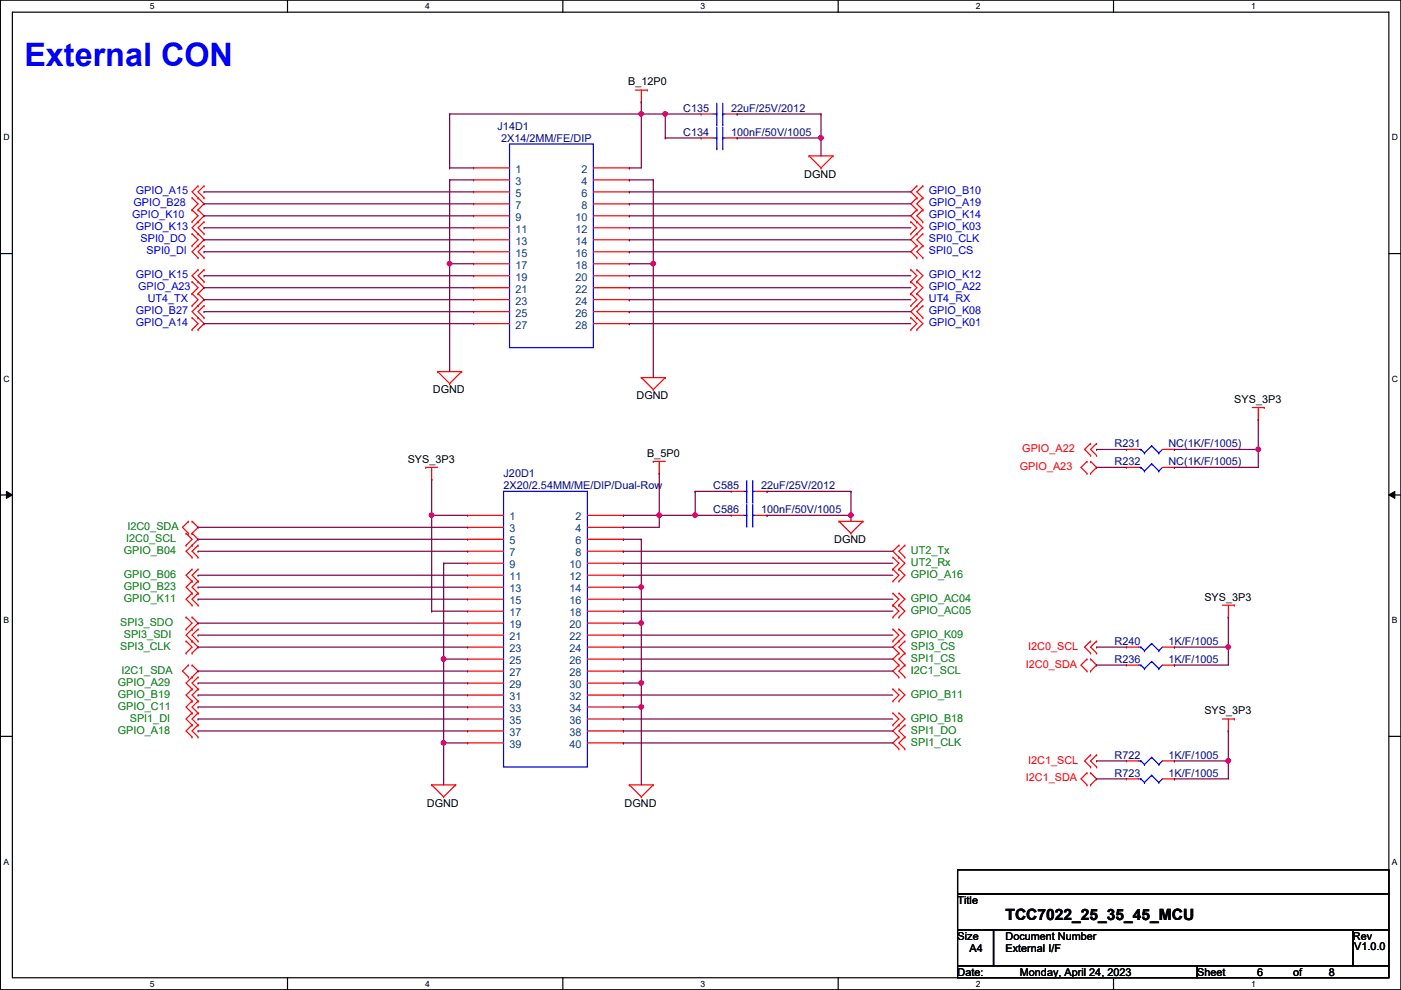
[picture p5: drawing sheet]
<svg xmlns="http://www.w3.org/2000/svg" width="297mm" height="210mm" viewBox="0 0 297 210" stroke-linecap="round" stroke-linejoin="round" font-family="sans-serif">
<path d="M.1 0h296.9v209.8h-296.9zM2.6 2.6h291.9v204.7h-291.9z" fill="none" stroke="#000" stroke-width=".25"/>
<g fill="#fff">
<path d="M31.8 .3h1v2h-1z"/>
<path d="M31.8 207.6h1v1.9h-1z"/>
</g>
<path d="M61 0v2.6M61 207.3v2.5" fill="none" stroke="#000" stroke-width=".25"/>
<g fill="#fff">
<path d="M90.1 .3h1v2h-1z"/>
<path d="M90.1 207.6h1v1.9h-1z"/>
</g>
<path d="M119.3 0v2.6M119.3 207.3v2.5" fill="none" stroke="#000" stroke-width=".25"/>
<g fill="#fff">
<path d="M148.5 .3h1v2h-1z"/>
<path d="M148.5 207.6h1v1.9h-1z"/>
</g>
<path d="M177.7 0v2.6M177.7 207.3v2.5" fill="none" stroke="#000" stroke-width=".25"/>
<g fill="#fff">
<path d="M206.9 .3h1v2h-1z"/>
<path d="M206.9 207.6h1v1.9h-1z"/>
</g>
<path d="M236.1 0v2.6M236.1 207.3v2.5" fill="none" stroke="#000" stroke-width=".25"/>
<g fill="#fff">
<path d="M265.3 .3h.9v2h-.9z"/>
<path d="M265.3 207.6h.9v1.9h-.9z"/>
<path d="M.7 28.2h1.3v1.9h-1.3z"/>
<path d="M295.1 28.2h1.3v1.9h-1.3z"/>
<path d="M.7 79.3h1.3v2h-1.3z"/>
<path d="M295.1 79.3h1.3v2h-1.3z"/>
</g>
<path d="M.1 53.8h2.5M294.5 53.8h2.5" fill="none" stroke="#000" stroke-width=".25"/>
<g fill="#fff">
<path d="M.7 130.5h1.2v2h-1.2z"/>
<path d="M295.1 130.5h1.2v2h-1.2z"/>
</g>
<path d="M.1 104.9h2.5M294.5 104.9h2.5" fill="none" stroke="#000" stroke-width=".25"/>
<path d="M1.4 104.2l1.2 .7-1.2 .8zM294.5 104.9l1.2-.7v1.5z" fill="#000"/>
<path d="M1.4 104.2l1.2 .7-1.2 .8zM294.5 104.9l1.2-.7v1.5z" fill="none" stroke="#000" stroke-width=".21"/>
<g fill="#fff">
<path d="M.7 181.7h1.2v2h-1.2z"/>
<path d="M295.1 181.7h1.2v2h-1.2z"/>
</g>
<path d="M.1 156.1h2.5M294.5 156.1h2.5M203 184.4h91.5v5.1h-91.5zM203 189.5h91.5v7.6h-91.5zM203 197.1h7.6v7.7h-7.6zM210.6 197.1h76.2v7.7h-76.2zM286.8 197.1h7.7v7.7h-7.7zM203 204.8h50.8v2.5h-50.8zM253.8 204.8h40.7v2.5h-40.7z" fill="none" stroke="#000" stroke-width=".25"/>
<g fill="none" stroke="#f00" stroke-width=".25">
<path d="M134.7 19.1h2.5M136 19.1v2.5M137.2 19.1h.1M42 39.4h.1M42 39.4l-1.3 1.3 2.6 2.5-1.3 1.3M43.3 39.4h.1M43.3 39.4l-1.3 1.3 1.3 1.3M100.4 35.6h.1M100.4 38.1h.1M100.4 35.6h7.6M100.4 38.1h7.6M125.8 35.6h7.6"/>
<path d="M125.8 38.1h7.6M133.4 35.6h.1M133.4 38.1h.1M136 21.6h.1M148.7 29.3h.1M148.7 24.2h.1M148.7 29.3h2.5M148.7 24.2h2.5M153.8 29.3h2.5M153.8 24.2h2.5M156.3 29.3h.1M156.3 24.2h.1"/>
<path d="M171.5 33.1h.1M171.5 33.1h5.1M171.5 33.1l2.6 2.5M174.1 35.6h.1M176.6 33.1h.1M176.6 33.1l-2.5 2.5M194.4 39.4h.1M194.4 39.4l-1.3 1.3 1.3 1.3M195.7 39.4h.1M195.7 39.4l-1.3 1.3 1.3 1.3M40.7 42h.1M40.7 44.5h.1"/>
<path d="M40.7 47h.1M40.7 49.6h.1M40.7 52.1h.1M40.7 59.7h.1M40.7 42l1.3 1.2-1.3 1.3M40.7 44.5l1.3 1.3-1.3 1.2M40.7 49.6l1.3 1.2-1.3 1.3M40.7 59.7l1.3 1.3-1.3 1.3M42 42h.1M42 44.5h.1M42 47h.1M42 52.1h.1"/>
<path d="M42 49.6h.1M42 54.7h.1M42 59.7h.1M42 57.2h.1M42 44.5l1.3 1.3-2.6 2.5 2.6 2.5-2.6 2.6 1.3 1.3M42 57.2l-1.3 1.3 2.6 2.5-1.3 1.3M43.3 42h.1M43.3 54.7h.1M43.3 52.1h.1M43.3 57.2h.1M43.3 59.7h.1M43.3 47h.1"/>
<path d="M43.3 49.6h.1M43.3 52.1l-1.3 1.3 1.3 1.3M43.3 57.2l-1.3 1.3 1.3 1.2M43.3 47l-1.3 1.3 1.3 1.3M100.4 40.7h.1M100.4 43.2h.1M100.4 45.8h.1M100.4 48.3h.1M100.4 50.8h.1M100.4 53.4h.1M100.4 55.9h.1M100.4 58.5h.1"/>
<path d="M100.4 40.7h7.6M100.4 43.2h7.6M100.4 45.8h7.6M100.4 48.3h7.6M100.4 50.8h7.6M100.4 53.4h7.6M100.4 55.9h7.6M100.4 58.5h7.6M125.8 40.7h7.6M125.8 43.2h7.6M125.8 45.8h7.6M125.8 48.3h7.6"/>
<path d="M125.8 50.8h7.6M125.8 53.4h7.6M125.8 55.9h7.6M125.8 58.5h7.6M133.4 40.7h.1M133.4 43.2h.1M133.4 45.8h.1M133.4 48.3h.1M133.4 50.8h.1M133.4 53.4h.1M133.4 55.9h.1M133.4 58.5h.1"/>
<path d="M193.1 59.7h.1M193.1 57.2h.1M193.1 47h.1M193.1 49.6h.1M193.1 59.7l1.3 1.3-1.3 1.3M193.1 57.2l1.3 1.3-1.3 1.2M193.1 47l1.3 1.3-1.3 1.3M194.4 42h.1M194.4 44.5h.1M194.4 49.6h.1M194.4 52.1h.1M194.4 54.7h.1"/>
<path d="M194.4 59.7h.1M194.4 47h.1M194.4 57.2h.1M194.4 42l-1.3 1.2 1.3 1.3M194.4 44.5l-1.3 1.3 2.6 2.5-2.6 2.5 1.3 1.3M194.4 52.1l-1.3 1.3 1.3 1.3M194.4 59.7l1.3 1.3-1.3 1.3M194.4 57.2l1.3 1.3-1.3 1.2M195.7 42h.1M195.7 44.5h.1M195.7 52.1h.1M195.7 49.6h.1"/>
<path d="M195.7 54.7h.1M195.7 47h.1M195.7 42l-1.3 1.2 1.3 1.3M195.7 49.6l-1.3 1.2 1.3 1.3M195.7 52.1l-1.3 1.3 1.3 1.3M195.7 44.5l-1.3 1.3 1.3 1.2M40.7 62.3h.1M40.7 64.8h.1M40.7 67.4h.1M40.7 69.9h.1M40.7 62.3l1.3 1.2-1.3 1.3M40.7 67.4l1.3 1.2-1.3 1.3"/>
<path d="M42 62.3h.1M42 64.8h.1M42 67.4h.1M42 69.9h.1M42 62.3l1.3 1.2-2.6 2.6 2.6 2.5-1.3 1.3M43.3 64.8h.1M43.3 67.4h.1M43.3 64.8l-1.3 1.3 1.3 1.3M92.8 78.8h.1M92.8 78.8h5.1M92.8 78.8l2.5 2.5M97.9 78.8h.1"/>
<path d="M97.9 78.8l-2.6 2.5M100.4 61h.1M100.4 63.5h.1M100.4 66.1h.1M100.4 68.6h.1M100.4 61h7.6M100.4 63.5h7.6M100.4 66.1h7.6M100.4 68.6h7.6M125.8 61h7.6M125.8 63.5h7.6M125.8 66.1h7.6"/>
<path d="M125.8 68.6h7.6M133.4 61h.1M133.4 63.5h.1M133.4 66.1h.1M133.4 68.6h.1M193.1 62.3h.1M193.1 64.8h.1M193.1 67.4h.1M193.1 69.9h.1M193.1 67.4l1.3 1.2-1.3 1.3M193.1 62.3l1.3 1.2-1.3 1.3M194.4 62.3h.1"/>
<path d="M194.4 64.8h.1M194.4 67.4h.1M194.4 69.9h.1M194.4 62.3l1.3 1.2-2.6 2.6 2.6 2.5-1.3 1.3M195.7 67.4h.1M195.7 64.8h.1M195.7 64.8l-1.3 1.3 1.3 1.3M90.3 99.1h.1M90.3 99.1h2.5M91.5 99.1v2.5M95.3 81.3h.1M136 80.1h.1"/>
<path d="M136 80.1h5.1M136 80.1l2.5 2.5M138.5 82.6h.1M138.5 97.8h.1M138.5 97.8h2.6M139.8 97.8v2.6M141.1 80.1h.1M141.1 80.1l-2.6 2.5M230.5 97.8h.1M230.5 97.8l-1.3 1.3 1.3 1.3M231.2 94h.1M231.2 96.6h.1"/>
<path d="M231.2 97.8h.1M231.2 94l-1.2 1.3 1.2 1.3M231.2 97.8l1.3 1.3-1.3 1.3M232.5 94h.1M232.5 96.6h.1M232.5 94l-1.3 1.3 1.3 1.3M238.8 95.3h.1M238.8 99.1h.1M238.8 99.1h2.6M238.8 95.3h2.6M246.5 99.1h2.5M246.5 95.3h2.5"/>
<path d="M249 95.3h.1M249 99.1h.1M265.5 86.4h2.6M266.8 88.9h.1M266.8 86.4v2.5M268.1 86.4h.1M39.5 113.1h.1M39.5 115.6h.1M39.5 113.1l1.2 1.2-1.2 1.3M40 110.5h.1M40 113.1h.1M40 110.5l-1.3 1.3 1.3 1.3"/>
<path d="M40.7 115.6h.1M40.7 118.2h.1M40.7 110.5h.1M40.7 113.1h.1M40.7 113.1l1.3 1.2-2.5 2.6 1.2 1.3M40.7 110.5l1.3 1.3-1.3 1.3M42 115.6h.1M42 118.2h.1M42 115.6l-1.3 1.3 1.3 1.3M91.5 101.6h.1M99.1 109.3h.1M99.1 111.8h.1"/>
<path d="M99.1 114.3h.1M99.1 116.9h.1M99.1 119.4h.1M99.1 109.3h7.7M99.1 111.8h7.7M99.1 114.3h7.7M99.1 116.9h7.7M99.1 119.4h7.7M124.5 109.3h7.7M124.5 111.8h7.7M124.5 114.3h7.7M124.5 116.9h7.7"/>
<path d="M124.5 119.4h7.7M132.2 109.3h.1M132.2 111.8h.1M132.2 114.3h.1M132.2 116.9h.1M132.2 119.4h.1M139.8 100.4h.1M155 104.2h.1M155 109.3h.1M155 109.3h2.6M155 104.2h2.6M160.1 109.3h2.5"/>
<path d="M160.1 104.2h2.5M162.6 104.2h.1M162.6 109.3h.1M177.9 110.5h.1M177.9 110.5h5.1M177.9 110.5l2.5 2.6M180.4 113.1h.1M183 110.5h.1M183 110.5l-2.6 2.6M189.3 118.2h.1M189.3 118.2l1.3 1.2-1.3 1.3M190.6 115.6h.1"/>
<path d="M190.6 118.2h.1M190.6 115.6l-1.3 1.3 2.6 2.5-1.3 1.3M191.9 118.2h.1M191.9 115.6h.1M191.9 115.6l-1.3 1.3 1.3 1.3M230.5 100.4h.1M231.2 100.4h.1M39.5 135.9h.1M39.5 138.5h.1M39.5 130.9h.1M39.5 133.4h.1M39.5 135.9l1.2 1.3-1.2 1.3"/>
<path d="M39.5 130.9l1.2 1.2-1.2 1.3M40.7 120.7h.1M40.7 123.2h.1M40.7 125.8h.1M40.7 128.3h.1M40.7 138.5h.1M40.7 135.9h.1M40.7 133.4h.1M40.7 130.9h.1M40.7 120.7l-1.2 1.3 1.2 1.2M40.7 123.2l-1.2 1.3 1.2 1.3M40.7 125.8l-1.2 1.2 1.2 1.3"/>
<path d="M40.7 130.9l1.3 1.2-2.5 2.6 2.5 2.5-1.3 1.3M42 120.7h.1M42 123.2h.1M42 125.8h.1M42 128.3h.1M42 133.4h.1M42 135.9h.1M42 120.7l-1.3 1.3 1.3 1.2M42 123.2l-1.3 1.3 1.3 1.3M42 125.8l-1.3 1.2 1.3 1.3M42 133.4l-1.3 1.3 1.3 1.2M99.1 122h.1"/>
<path d="M99.1 124.5h.1M99.1 127h.1M99.1 129.6h.1M99.1 132.1h.1M99.1 134.7h.1M99.1 137.2h.1M99.1 139.7h.1M99.1 122h7.7M99.1 124.5h7.7M99.1 127h7.7M99.1 129.6h7.7M99.1 132.1h7.7"/>
<path d="M99.1 134.7h7.7M99.1 137.2h7.7M99.1 139.7h7.7M124.5 122h7.7M124.5 124.5h7.7M124.5 127h7.7M124.5 129.6h7.7M124.5 132.1h7.7M124.5 134.7h7.7M124.5 137.2h7.7M124.5 139.7h7.7M132.2 122h.1"/>
<path d="M132.2 124.5h.1M132.2 127h.1M132.2 129.6h.1M132.2 132.1h.1M132.2 134.7h.1M132.2 137.2h.1M132.2 139.7h.1M189.3 120.7h.1M189.3 123.2h.1M189.3 125.8h.1M189.3 128.3h.1M189.3 130.9h.1"/>
<path d="M189.3 133.4h.1M189.3 135.9h.1M189.3 120.7l1.3 1.3-1.3 1.2M189.3 125.8l1.3 1.2-1.3 1.3M189.3 128.3l1.3 1.3-1.3 1.3M189.3 133.4l1.3 1.3-1.3 1.2M190.6 120.7h.1M190.6 123.2h.1M190.6 125.8h.1M190.6 128.3h.1M190.6 130.9h.1M190.6 133.4h.1"/>
<path d="M190.6 135.9h.1M190.6 138.5h.1M190.6 120.7l1.3 1.3-1.3 1.2M190.6 125.8l1.3 1.2-1.3 1.3M190.6 128.3l1.3 1.3-1.3 1.3M190.6 133.4l1.3 1.3-2.6 2.5 1.3 1.3M190.6 138.5l-1.3 1.2 1.3 1.3M191.9 138.5h.1M191.9 135.9h.1M191.9 135.9l-1.3 1.3 1.3 1.3M191.9 138.5l-1.3 1.2 1.3 1.3M230.5 139.7h.1"/>
<path d="M230.5 139.7l-1.3 1.3 1.3 1.3M231.2 135.9h.1M231.2 138.5h.1M231.2 139.7h.1M231.2 135.9l-1.2 1.3 1.2 1.3M231.2 139.7l1.3 1.3-1.3 1.3M232.5 135.9h.1M232.5 138.5h.1M232.5 135.9l-1.3 1.3 1.3 1.3M238.8 137.2h.1M238.8 137.2h2.6M246.5 137.2h2.5"/>
<path d="M249 137.2h.1M259.2 128.3h2.5M260.4 130.9h.1M260.4 128.3v2.6M261.7 128.3h.1M40 141h.1M40 143.6h.1M40 141l-1.3 1.3 1.3 1.3M40.7 143.6h.1M40.7 146.1h.1M40.7 148.6h.1M40.7 151.2h.1"/>
<path d="M40.7 153.7h.1M40.7 156.3h.1M40.7 141h.1M40.7 141l1.3 1.3-2.5 2.5 1.2 1.3M40.7 146.1l-1.2 1.3 1.2 1.2M40.7 148.6l-1.2 1.3 1.2 1.3M40.7 151.2l-1.2 1.2 1.2 1.3M40.7 153.7l-1.2 1.3 1.2 1.3M42 143.6h.1M42 146.1h.1M42 148.6h.1M42 151.2h.1"/>
<path d="M42 153.7h.1M42 156.3h.1M42 143.6l-1.3 1.2 1.3 1.3M42 146.1l-1.3 1.3 1.3 1.2M42 148.6l-1.3 1.3 1.3 1.3M42 151.2l-1.3 1.2 1.3 1.3M42 153.7l-1.3 1.3 1.3 1.3M99.1 142.3h.1M99.1 144.8h.1M99.1 147.4h.1M99.1 149.9h.1M99.1 152.4h.1"/>
<path d="M99.1 155h.1M99.1 157.5h.1M99.1 152.4h7.7M99.1 142.3h7.7M99.1 144.8h7.7M99.1 147.4h7.7M99.1 149.9h7.7M99.1 155h7.7M99.1 157.5h7.7M124.5 152.4h7.7M124.5 142.3h7.7M124.5 144.8h7.7"/>
<path d="M124.5 147.4h7.7M124.5 149.9h7.7M124.5 155h7.7M124.5 157.5h7.7M132.2 142.3h.1M132.2 144.8h.1M132.2 147.4h.1M132.2 149.9h.1M132.2 152.4h.1M132.2 155h.1M132.2 157.5h.1M189.3 146.1h.1"/>
<path d="M189.3 148.6h.1M189.3 151.2h.1M189.3 153.7h.1M189.3 146.1l1.3 1.3-1.3 1.2M189.3 151.2l1.3 1.2-1.3 1.3M190.6 146.1h.1M190.6 148.6h.1M190.6 151.2h.1M190.6 153.7h.1M190.6 141h.1M190.6 143.6h.1M190.6 156.3h.1"/>
<path d="M190.6 158.8h.1M190.6 146.1l1.3 1.3-1.3 1.2M190.6 151.2l1.3 1.2-2.6 2.6 1.3 1.3M190.6 141l-1.3 1.3 1.3 1.3M190.6 156.3l-1.3 1.2 1.3 1.3M191.9 143.6h.1M191.9 141h.1M191.9 156.3h.1M191.9 153.7h.1M191.9 158.8h.1M191.9 141l-1.3 1.3 1.3 1.3M191.9 153.7l-1.3 1.3 1.3 1.3"/>
<path d="M191.9 156.3l-1.3 1.2 1.3 1.3M230.5 142.3h.1M231.2 142.3h.1M238.8 141h.1M238.8 141h2.6M246.5 141h2.5M249 141h.1M259.2 152.4h2.5M260.4 155h.1M260.4 152.4v2.6M261.7 152.4h.1M91.5 166.4h.1"/>
<path d="M91.5 166.4h5.1M91.5 166.4l2.6 2.6M94.1 169h.1M96.6 166.4h.1M96.6 166.4l-2.5 2.6M133.4 166.4h.1M133.4 166.4h5.1M133.4 166.4l2.6 2.6M136 169h.1M138.5 166.4h.1M138.5 166.4l-2.5 2.6M230.5 163.9h.1"/>
<path d="M230.5 166.4h.1M230.5 163.9l-1.3 1.2 1.3 1.3M231.2 160.1h.1M231.2 162.6h.1M231.2 163.9h.1M231.2 166.4h.1M231.2 160.1l-1.2 1.2 1.2 1.3M231.2 163.9l1.3 1.2-1.3 1.3M232.5 160.1h.1M232.5 162.6h.1M232.5 160.1l-1.3 1.2 1.3 1.3M238.8 161.3h.1"/>
<path d="M238.8 165.1h.1M238.8 161.3h2.6M238.8 165.1h2.6M246.5 161.3h2.5M246.5 165.1h2.5M249 161.3h.1M249 165.1h.1"/>
</g>
<g fill="none" stroke="#00f" stroke-width=".25">
<path d="M108 30.5h17.8v43.2h-17.8zM151.2 29.3h.8M151.2 24.2h.8M152 31.5h.1M152 29.3h.1M152 26.5h.1M152 24.2h.1M152 21.9v4.6M152 27v4.5M153.2 29.3h.1M153.2 31.5h.1M153.2 24.2h.1"/>
<path d="M153.2 26.5h.1M153.2 29.3h.6M153.2 21.9v4.6M153.2 27v4.5M153.2 24.2h.6M241.4 95.3h.1M241.4 99.1h.1M241.4 95.3h.5M241.4 99.1h.5M241.9 95.3h.1M241.9 99.1h.1M241.9 95.3l.8 .8"/>
<path d="M241.9 99.1l.8 .8M242.7 96.1h.1M242.7 99.9h.1M244.2 94.5h.1M244.2 98.3h.1M244.2 94.5l1.5 1.6M244.2 94.5l-1.5 1.6M244.2 98.3l1.5 1.6M244.2 98.3l-1.5 1.6M245.7 96.1h.1M245.7 99.9h.1M246.5 95.3l-.8 .8"/>
<path d="M246.5 99.1l-.8 .8M106.8 104.2h17.7v58.4h-17.7zM157.6 104.2h.7M157.6 109.3h.7M158.3 106.5h.1M158.3 104.2h.1M158.3 111.5h.1M158.3 109.3h.1M158.3 101.9v4.6M158.3 107v4.5M159.6 104.2h.1M159.6 106.5h.1"/>
<path d="M159.6 109.3h.1M159.6 111.5h.1M159.6 104.2h.5M159.6 101.9v4.6M159.6 107v4.5M159.6 109.3h.5M241.4 137.2h.1M241.4 137.2h.5M241.9 137.2h.1M241.9 137.2l.8 .8M242.7 138h.1M244.2 136.4h.1"/>
<path d="M244.2 136.4l1.5 1.6M244.2 136.4l-1.5 1.6M245.7 138h.1M246.5 137.2l-.8 .8M241.4 141h.1M241.4 141h.5M241.9 141h.1M241.9 141l.8 .8M242.7 141.8h.1M244.2 140.3h.1M244.2 140.3l1.5 1.5M244.2 140.3l-1.5 1.5"/>
<path d="M245.7 141.8h.1M246.5 141l-.8 .8M241.4 161.3h.1M241.4 165.1h.1M241.4 161.3h.5M241.4 165.1h.5M241.9 161.3h.1M241.9 165.1h.1M241.9 161.3l.8 .8M241.9 165.1l.8 .8M242.7 162.1h.1M242.7 165.9h.1"/>
<path d="M244.2 160.6h.1M244.2 164.4h.1M244.2 160.6l1.5 1.5M244.2 160.6l-1.5 1.5M244.2 164.4l1.5 1.5M244.2 164.4l-1.5 1.5M245.7 162.1h.1M245.7 165.9h.1M246.5 161.3l-.8 .8M246.5 165.1l-.8 .8"/>
</g>
<path d="M95.3 24.2h.1M136 21.6h.1M136 21.6v2.6h-40.7" fill="none" stroke="#800040" stroke-width=".25"/>
<circle cx="135.9" cy="24.1" r=".49" fill="#f0f"/>
<circle cx="135.9" cy="24.1" r=".49" fill="none" stroke="#f0f" stroke-width=".25"/>
<path d="M95.3 24.2h.1M95.3 38.1h.1M95.3 24.2v11.4M95.3 38.1v17.8M95.3 38.1h5.1M136 24.2h.1M136 24.2v11.4" fill="none" stroke="#800040" stroke-width=".25"/>
<circle cx="95.3" cy="55.9" r=".49" fill="#f0f"/>
<circle cx="95.3" cy="55.9" r=".49" fill="none" stroke="#f0f" stroke-width=".25"/>
<path d="M133.4 38.1h.1M133.4 38.1h5.1M138.5 38.1h.1M138.5 38.1v17.8" fill="none" stroke="#800040" stroke-width=".25"/>
<circle cx="138.5" cy="55.9" r=".49" fill="#f0f"/>
<circle cx="138.5" cy="55.9" r=".49" fill="none" stroke="#f0f" stroke-width=".25"/>
<g fill="none" stroke="#800040" stroke-width=".25">
<path d="M95.3 35.6h.1M95.3 35.6h5.1M133.4 35.6h.1M133.4 35.6h2.6M43.3 40.7h.1M43.3 43.2h.1M43.3 45.8h.1M43.3 50.8h.1M43.3 53.4h.1M43.3 40.7h57.1M43.3 43.2h57.1M43.3 45.8h57.1"/>
<path d="M43.3 50.8h57.1M43.3 53.4h57.1M95.3 55.9h.1M95.3 55.9h5.1M95.3 55.9v22.9M133.4 40.7h.1M133.4 45.8h.1M133.4 50.8h.1M133.4 53.4h.1M133.4 55.9h.1M133.4 43.2h.1M133.4 40.7h59.7"/>
<path d="M133.4 43.2h59.7M133.4 45.8h59.7M133.4 50.8h59.7M133.4 53.4h59.7M133.4 55.9h5.1M138.5 55.9h.1M138.5 55.9v24.2M43.3 61h.1M43.3 63.5h.1M43.3 61h57.1M43.3 63.5h57.1M133.4 61h.1"/>
<path d="M133.4 63.5h.1M133.4 61h59.7M133.4 63.5h59.7M42 111.8h.1M42 114.3h.1M42 116.9h.1M42 111.8h57.1M42 114.3h57.1M42 116.9h57.1M94.1 119.4h.1M94.1 119.4h5M94.1 119.4v20.3"/>
<path d="M132.2 116.9h.1M132.2 119.4h.1M132.2 116.9h57.1M132.2 119.4h57.1M42 122h.1M42 124.5h.1M42 127h.1M42 132.1h.1M42 134.7h.1M42 137.2h.1M42 122h57.1M42 124.5h57.1"/>
<path d="M42 127h57.1M42 132.1h57.1M42 134.7h57.1M42 137.2h57.1M132.2 122h.1M132.2 127h.1M132.2 129.6h.1M132.2 134.7h.1M132.2 137.2h.1M132.2 139.7h.1M132.2 122h57.1M132.2 127h57.1"/>
<path d="M132.2 134.7h57.1M132.2 137.2h57.1M132.2 129.6h57.1M132.2 139.7h57.1M42 142.3h.1M42 144.8h.1M42 147.4h.1M42 149.9h.1M42 152.4h.1M42 155h.1M42 142.3h57.1M42 144.8h57.1"/>
<path d="M42 147.4h57.1M42 149.9h57.1M42 152.4h57.1M42 155h57.1M132.2 142.3h.1M132.2 147.4h.1M132.2 152.4h.1M132.2 155h.1M132.2 157.5h.1M132.2 142.3h57.1M132.2 147.4h57.1M132.2 152.4h57.1"/>
<path d="M132.2 155h57.1M132.2 157.5h57.1"/>
</g>
<circle cx="94" cy="139.7" r=".49" fill="#f0f"/>
<circle cx="94" cy="139.7" r=".49" fill="none" stroke="#f0f" stroke-width=".25"/>
<path d="M94.1 157.5h.1M94.1 157.5h5M94.1 157.5v8.9" fill="none" stroke="#800040" stroke-width=".25"/>
<circle cx="94" cy="157.5" r=".49" fill="#f0f"/>
<circle cx="94" cy="157.5" r=".49" fill="none" stroke="#f0f" stroke-width=".25"/>
<path d="M132.2 114.3h.1M132.2 114.3h3.8M136 114.3h.1M136 114.3v10.2" fill="none" stroke="#800040" stroke-width=".25"/>
<circle cx="135.9" cy="124.5" r=".49" fill="#f0f"/>
<circle cx="135.9" cy="124.5" r=".49" fill="none" stroke="#f0f" stroke-width=".25"/>
<path d="M132.2 149.9h.1M132.2 149.9h3.8M136 149.9h.1M136 149.9v16.5" fill="none" stroke="#800040" stroke-width=".25"/>
<circle cx="135.9" cy="149.9" r=".49" fill="#f0f"/>
<circle cx="135.9" cy="149.9" r=".49" fill="none" stroke="#f0f" stroke-width=".25"/>
<path d="M132.2 132.1h.1M132.2 132.1h3.8M136 132.1h.1M136 132.1v17.8M132.2 144.8h.1M132.2 144.8h3.8M136 144.8h.1" fill="none" stroke="#800040" stroke-width=".25"/>
<circle cx="135.9" cy="144.8" r=".49" fill="#f0f"/>
<circle cx="135.9" cy="144.8" r=".49" fill="none" stroke="#f0f" stroke-width=".25"/>
<circle cx="135.9" cy="132.1" r=".49" fill="#f0f"/>
<circle cx="135.9" cy="132.1" r=".49" fill="none" stroke="#f0f" stroke-width=".25"/>
<path d="M139.8 100.4h.1M139.8 100.4v8.9" fill="none" stroke="#800040" stroke-width=".25"/>
<circle cx="139.8" cy="109.2" r=".49" fill="#f0f"/>
<circle cx="139.8" cy="109.2" r=".49" fill="none" stroke="#f0f" stroke-width=".25"/>
<path d="M91.5 101.6h.1M91.5 101.6v7.7M132.2 111.8h.1M132.2 109.3h.1M132.2 109.3h7.6M139.8 109.3h.1M139.8 109.3v2.5h-7.6M91.5 129.6h.1M91.5 129.6h7.6" fill="none" stroke="#800040" stroke-width=".25"/>
<circle cx="91.5" cy="109.2" r=".49" fill="#f0f"/>
<circle cx="91.5" cy="109.2" r=".49" fill="none" stroke="#f0f" stroke-width=".25"/>
<g fill="none" stroke="#800040" stroke-width=".25">
<path d="M141.1 24.2h.1M141.1 24.2h7.6M141.1 24.2v5.1M91.5 109.3h.1M91.5 109.3h7.6M91.5 109.3v20.3M94.1 139.7h.1M94.1 139.7h5M94.1 139.7v17.8M132.2 124.5h.1M132.2 124.5h3.8M136 124.5h.1"/>
<path d="M136 124.5v7.6"/>
</g>
<circle cx="141" cy="24.1" r=".49" fill="#f0f"/>
<circle cx="141" cy="24.1" r=".49" fill="none" stroke="#f0f" stroke-width=".25"/>
<path d="M141.1 29.3h.1M141.1 29.3h7.6M156.3 24.2h.1M156.3 24.2h17.8M174.1 24.2h.1M174.1 24.2v5.1" fill="none" stroke="#800040" stroke-width=".25"/>
<circle cx="174" cy="29.2" r=".49" fill="#f0f"/>
<circle cx="174" cy="29.2" r=".49" fill="none" stroke="#f0f" stroke-width=".25"/>
<g fill="none" stroke="#800040" stroke-width=".25">
<path d="M136 24.2h.1M136 24.2h5.1M156.3 29.3h.1M156.3 29.3h17.8M174.1 29.3h.1M174.1 29.3v3.8M147.4 104.2h.1M147.4 104.2h7.6M147.4 104.2v5.1M162.6 104.2h.1M162.6 104.2h17.8M180.4 104.2h.1"/>
<path d="M180.4 104.2v5.1"/>
</g>
<circle cx="180.4" cy="109.2" r=".49" fill="#f0f"/>
<circle cx="180.4" cy="109.2" r=".49" fill="none" stroke="#f0f" stroke-width=".25"/>
<path d="M147.4 109.3h.1M147.4 109.3h7.6" fill="none" stroke="#800040" stroke-width=".25"/>
<circle cx="147.4" cy="109.2" r=".49" fill="#f0f"/>
<circle cx="147.4" cy="109.2" r=".49" fill="none" stroke="#f0f" stroke-width=".25"/>
<path d="M139.8 109.3h.1M139.8 109.3h7.6M162.6 109.3h.1M162.6 109.3h17.8M180.4 109.3h.1M180.4 109.3v1.2M260.4 130.9h.1M260.4 130.9v6.3" fill="none" stroke="#800040" stroke-width=".25"/>
<circle cx="260.4" cy="137.2" r=".49" fill="#f0f"/>
<circle cx="260.4" cy="137.2" r=".49" fill="none" stroke="#f0f" stroke-width=".25"/>
<path d="M232.5 137.2h.1M232.5 137.2h6.3M249 137.2h.1M249 137.2h11.4M260.4 137.2h.1M260.4 137.2v3.8h-11.4M232.5 141h.1M232.5 141h6.3M249 141h.1M260.4 155h.1M260.4 155v6.3" fill="none" stroke="#800040" stroke-width=".25"/>
<circle cx="260.4" cy="161.3" r=".49" fill="#f0f"/>
<circle cx="260.4" cy="161.3" r=".49" fill="none" stroke="#f0f" stroke-width=".25"/>
<g fill="none" stroke="#800040" stroke-width=".25">
<path d="M232.5 95.3h.1M232.5 95.3h6.3M249 95.3h.1M266.8 88.9h.1M266.8 88.9v6.4h-17.8M232.5 161.3h.1M232.5 165.1h.1M232.5 161.3h6.3M232.5 165.1h6.3M249 161.3h.1M249 165.1h.1M249 161.3h11.4"/>
<path d="M260.4 161.3h.1M260.4 161.3v3.8h-11.4"/>
</g>
<circle cx="266.8" cy="95.3" r=".49" fill="#f0f"/>
<circle cx="266.8" cy="95.3" r=".49" fill="none" stroke="#f0f" stroke-width=".25"/>
<g fill="none" stroke="#800040" stroke-width=".25">
<path d="M43.3 58.5h.1M43.3 48.3h.1M43.3 58.5h57.1M43.3 48.3h57.1M133.4 58.5h.1M133.4 48.3h.1M133.4 58.5h59.7M133.4 48.3h59.7M43.3 66.1h.1M43.3 68.6h.1M43.3 66.1h57.1M43.3 68.6h57.1"/>
<path d="M133.4 66.1h.1M133.4 68.6h.1M133.4 66.1h59.7M133.4 68.6h59.7M232.5 99.1h.1M232.5 99.1h6.3M249 99.1h.1M266.8 95.3h.1M266.8 95.3v3.8h-17.8"/>
</g>
<circle cx="135.9" cy="24.1" r=".49" fill="#f0f"/>
<circle cx="135.9" cy="24.1" r=".49" fill="none" stroke="#f0f" stroke-width=".25"/>
<circle cx="95.3" cy="55.9" r=".49" fill="#f0f"/>
<circle cx="95.3" cy="55.9" r=".49" fill="none" stroke="#f0f" stroke-width=".25"/>
<circle cx="138.5" cy="55.9" r=".49" fill="#f0f"/>
<circle cx="138.5" cy="55.9" r=".49" fill="none" stroke="#f0f" stroke-width=".25"/>
<circle cx="94" cy="139.7" r=".49" fill="#f0f"/>
<circle cx="94" cy="139.7" r=".49" fill="none" stroke="#f0f" stroke-width=".25"/>
<circle cx="94" cy="157.5" r=".49" fill="#f0f"/>
<circle cx="94" cy="157.5" r=".49" fill="none" stroke="#f0f" stroke-width=".25"/>
<circle cx="135.9" cy="124.5" r=".49" fill="#f0f"/>
<circle cx="135.9" cy="124.5" r=".49" fill="none" stroke="#f0f" stroke-width=".25"/>
<circle cx="135.9" cy="149.9" r=".49" fill="#f0f"/>
<circle cx="135.9" cy="149.9" r=".49" fill="none" stroke="#f0f" stroke-width=".25"/>
<circle cx="135.9" cy="144.8" r=".49" fill="#f0f"/>
<circle cx="135.9" cy="144.8" r=".49" fill="none" stroke="#f0f" stroke-width=".25"/>
<circle cx="135.9" cy="132.1" r=".49" fill="#f0f"/>
<circle cx="135.9" cy="132.1" r=".49" fill="none" stroke="#f0f" stroke-width=".25"/>
<circle cx="139.8" cy="109.2" r=".49" fill="#f0f"/>
<circle cx="139.8" cy="109.2" r=".49" fill="none" stroke="#f0f" stroke-width=".25"/>
<circle cx="91.5" cy="109.2" r=".49" fill="#f0f"/>
<circle cx="91.5" cy="109.2" r=".49" fill="none" stroke="#f0f" stroke-width=".25"/>
<circle cx="141" cy="24.1" r=".49" fill="#f0f"/>
<circle cx="141" cy="24.1" r=".49" fill="none" stroke="#f0f" stroke-width=".25"/>
<circle cx="174" cy="29.2" r=".49" fill="#f0f"/>
<circle cx="174" cy="29.2" r=".49" fill="none" stroke="#f0f" stroke-width=".25"/>
<circle cx="180.4" cy="109.2" r=".49" fill="#f0f"/>
<circle cx="180.4" cy="109.2" r=".49" fill="none" stroke="#f0f" stroke-width=".25"/>
<circle cx="147.4" cy="109.2" r=".49" fill="#f0f"/>
<circle cx="147.4" cy="109.2" r=".49" fill="none" stroke="#f0f" stroke-width=".25"/>
<circle cx="260.4" cy="137.2" r=".49" fill="#f0f"/>
<circle cx="260.4" cy="137.2" r=".49" fill="none" stroke="#f0f" stroke-width=".25"/>
<circle cx="260.4" cy="161.3" r=".49" fill="#f0f"/>
<circle cx="260.4" cy="161.3" r=".49" fill="none" stroke="#f0f" stroke-width=".25"/>
<circle cx="266.8" cy="95.3" r=".49" fill="#f0f"/>
<circle cx="266.8" cy="95.3" r=".49" fill="none" stroke="#f0f" stroke-width=".25"/>
<text font-size="6.9" fill="#00f" x="5.2" y="14.1">External CON</text>
<text font-size="3.3" x="213.2" y="195.2">TCC7022_25_35_45_MCU</text>
<g font-size="2.3">
<text x="133.2" y="18.1">B_12P0</text>
<text x="170.5" y="37.7">DGND</text>
<text x="91.8" y="83.4">DGND</text>
<text x="135" y="84.7">DGND</text>
<text x="261.7" y="85.4">SYS_3P3</text>
<text x="86.4" y="98.1">SYS_3P3</text>
<text x="137.2" y="96.9">B_5P0</text>
<text x="176.9" y="115.1">DGND</text>
<text x="255.4" y="127.3">SYS_3P3</text>
<text x="255.4" y="151.5">SYS_3P3</text>
<text x="90.5" y="171">DGND</text>
<text x="132.4" y="171">DGND</text>
<text x="203" y="191.6">Title</text>
<text x="203" y="199.2">Size</text>
<text x="205.6" y="201.8">A4</text>
<text x="213.2" y="199.2">Document Number</text>
<text x="213.2" y="201.8">External I/F</text>
<text x="286.8" y="199.2">Rev</text>
<text x="287.1" y="201.5">V1.0.0</text>
<text x="203" y="206.8">Date:</text>
<text x="216.2" y="206.8">Monday, April 24, 2023</text>
<text x="253.8" y="206.8">Sheet</text>
<text x="266.5" y="206.8">6</text>
<text x="274.1" y="206.8">of</text>
<text x="281.8" y="206.8">8</text>
</g>
<g font-size="2.3" fill="#000080">
<text x="144.9" y="23.7">C135</text>
<text x="155" y="23.7">22uF/25V/2012</text>
<text x="105.5" y="27.5">J14D1</text>
<text x="144.9" y="28.8">C134</text>
<text x="155" y="28.8">100nF/50V/1005</text>
<text x="106.3" y="30.1">2X14/2MM/FE/DIP</text>
<text x="236.3" y="94.8">R231</text>
<text x="247.7" y="94.8">NC(1K/F/1005)</text>
<text x="106.8" y="101.2">J20D1</text>
<text x="236.3" y="98.6">R232</text>
<text x="247.7" y="98.6">NC(1K/F/1005)</text>
<text x="106.8" y="103.7">2X20/2.54MM/ME/DIP/Dual-Row</text>
<text x="151.2" y="103.7">C585</text>
<text x="161.4" y="103.7">22uF/25V/2012</text>
<text x="151.2" y="108.8">C586</text>
<text x="161.4" y="108.8">100nF/50V/1005</text>
<text x="236.3" y="136.7">R240</text>
<text x="247.7" y="136.7">1K/F/1005</text>
<text x="236.3" y="140.5">R236</text>
<text x="247.7" y="140.5">1K/F/1005</text>
<text x="236.3" y="160.9">R722</text>
<text x="247.7" y="160.9">1K/F/1005</text>
<text x="236.3" y="164.7">R723</text>
<text x="247.7" y="164.7">1K/F/1005</text>
</g>
<g font-size="2.3" fill="#00f">
<text x="28.8" y="41.2">GPIO_A15</text>
<text x="196.9" y="41.2">GPIO_B10</text>
<text x="28" y="46.3">GPIO_K10</text>
<text x="28.3" y="43.8">GPIO_B28</text>
<text x="196.9" y="43.8">GPIO_A19</text>
<text x="196.9" y="46.3">GPIO_K14</text>
<text x="28.8" y="48.9">GPIO_K13</text>
<text x="29.8" y="51.4">SPI0_DO</text>
<text x="31.1" y="53.9">SPI0_DI</text>
<text x="196.9" y="51.4">SPI0_CLK</text>
<text x="196.9" y="53.9">SPI0_CS</text>
<text x="196.9" y="48.9">GPIO_K03</text>
<text x="28.8" y="59">GPIO_K15</text>
<text x="196.9" y="59">GPIO_K12</text>
<text x="29.3" y="61.6">GPIO_A23</text>
<text x="31.3" y="64.1">UT4_TX</text>
<text x="196.9" y="61.6">GPIO_A22</text>
<text x="196.9" y="64.1">UT4_RX</text>
<text x="28.8" y="66.6">GPIO_B27</text>
<text x="28.8" y="69.2">GPIO_A14</text>
<text x="196.9" y="66.6">GPIO_K08</text>
<text x="196.9" y="69.2">GPIO_K01</text>
</g>
<g font-size="2.3" fill="#004080">
<text x="109.3" y="36.7">1</text>
<text x="109.3" y="39.2">3</text>
<text x="109.3" y="41.7">5</text>
<text x="123.3" y="36.7">2</text>
<text x="123.3" y="39.2">4</text>
<text x="123.3" y="41.7">6</text>
<text x="109.3" y="44.3">7</text>
<text x="109.3" y="46.8">9</text>
<text x="122" y="46.8">10</text>
<text x="123.3" y="44.3">8</text>
<text x="109.3" y="49.4">11</text>
<text x="109.3" y="51.9">13</text>
<text x="122" y="49.4">12</text>
<text x="122" y="51.9">14</text>
<text x="109.3" y="54.4">15</text>
<text x="109.3" y="57">17</text>
<text x="109.3" y="59.5">19</text>
<text x="122" y="54.4">16</text>
<text x="122" y="57">18</text>
<text x="122" y="59.5">20</text>
<text x="109.3" y="62.1">21</text>
<text x="109.3" y="64.6">23</text>
<text x="122" y="62.1">22</text>
<text x="122" y="64.6">24</text>
<text x="109.3" y="67.1">25</text>
<text x="109.3" y="69.7">27</text>
<text x="122" y="67.1">26</text>
<text x="122" y="69.7">28</text>
<text x="108" y="110.3">1</text>
<text x="108" y="112.9">3</text>
<text x="122" y="110.3">2</text>
<text x="122" y="112.9">4</text>
<text x="108" y="115.4">5</text>
<text x="108" y="117.9">7</text>
<text x="122" y="115.4">6</text>
<text x="122" y="117.9">8</text>
<text x="108" y="120.5">9</text>
<text x="108" y="123">11</text>
<text x="108" y="125.6">13</text>
<text x="120.7" y="120.5">10</text>
<text x="120.7" y="123">12</text>
<text x="120.7" y="125.6">14</text>
<text x="108" y="128.1">15</text>
<text x="108" y="130.6">17</text>
<text x="120.7" y="128.1">16</text>
<text x="120.7" y="130.6">18</text>
<text x="108" y="133.2">19</text>
<text x="108" y="135.7">21</text>
<text x="120.7" y="133.2">20</text>
<text x="120.7" y="135.7">22</text>
<text x="108" y="138.3">23</text>
<text x="108" y="140.8">25</text>
<text x="108" y="143.3">27</text>
<text x="120.7" y="138.3">24</text>
<text x="120.7" y="140.8">26</text>
<text x="120.7" y="143.3">28</text>
<text x="108" y="145.9">29</text>
<text x="108" y="148.4">31</text>
<text x="120.7" y="145.9">30</text>
<text x="120.7" y="148.4">32</text>
<text x="108" y="151">33</text>
<text x="108" y="153.5">35</text>
<text x="120.7" y="151">34</text>
<text x="120.7" y="153.5">36</text>
<text x="108" y="156">37</text>
<text x="108" y="158.6">39</text>
<text x="120.7" y="156">38</text>
<text x="120.7" y="158.6">40</text>
</g>
<g font-size="2.3" fill="#f00">
<text x="216.7" y="95.8">GPIO_A22</text>
<text x="216.2" y="99.7">GPIO_A23</text>
<text x="218" y="137.8">I2C0_SCL</text>
<text x="217.5" y="141.6">I2C0_SDA</text>
<text x="218" y="161.9">I2C1_SCL</text>
<text x="217.5" y="165.7">I2C1_SDA</text>
</g>
<g font-size="2.3" fill="#008000">
<text x="27" y="112.4">I2C0_SDA</text>
<text x="26.2" y="117.4">GPIO_B04</text>
<text x="26.8" y="114.9">I2C0_SCL</text>
<text x="193.1" y="117.4">UT2_Tx</text>
<text x="193.1" y="120">UT2_Rx</text>
<text x="26.2" y="122.5">GPIO_B06</text>
<text x="26.2" y="125.1">GPIO_B23</text>
<text x="193.1" y="122.5">GPIO_A16</text>
<text x="26.2" y="127.6">GPIO_K11</text>
<text x="193.1" y="127.6">GPIO_AC04</text>
<text x="193.1" y="130.1">GPIO_AC05</text>
<text x="25.5" y="137.8">SPI3_CLK</text>
<text x="25.5" y="132.7">SPI3_SDO</text>
<text x="26.2" y="135.2">SPI3_SDI</text>
<text x="193.1" y="135.2">GPIO_K09</text>
<text x="193.1" y="137.8">SPI3_CS</text>
<text x="25.7" y="142.8">I2C1_SDA</text>
<text x="193.1" y="142.8">I2C1_SCL</text>
<text x="193.1" y="140.3">SPI1_CS</text>
<text x="25" y="145.4">GPIO_A29</text>
<text x="25" y="147.9">GPIO_B19</text>
<text x="193.1" y="147.9">GPIO_B11</text>
<text x="25" y="150.5">GPIO_C11</text>
<text x="25" y="155.5">GPIO_A18</text>
<text x="27.5" y="153">SPI1_DI</text>
<text x="193.1" y="153">GPIO_B18</text>
<text x="193.1" y="155.5">SPI1_DO</text>
<text x="193.1" y="158.1">SPI1_CLK</text>
</g>
<g font-size="1.8">
<text x="31.8" y="1.9">5</text>
<text x="90.1" y="1.9">4</text>
<text x="148.5" y="1.9">3</text>
<text x="206.9" y="1.9">2</text>
<text x="265.3" y="1.9">1</text>
<text x=".7" y="29.8">D</text>
<text x="295.1" y="29.8">D</text>
<text x=".7" y="80.9">C</text>
<text x="295.1" y="80.9">C</text>
<text x=".7" y="132.1">B</text>
<text x="295.1" y="132.1">B</text>
<text x=".7" y="183.3">A</text>
<text x="295.1" y="183.3">A</text>
<text x="31.8" y="209.2">5</text>
<text x="90.1" y="209.2">4</text>
<text x="148.5" y="209.2">3</text>
<text x="206.9" y="209.2">2</text>
<text x="265.3" y="209.2">1</text>
</g>
</svg>
